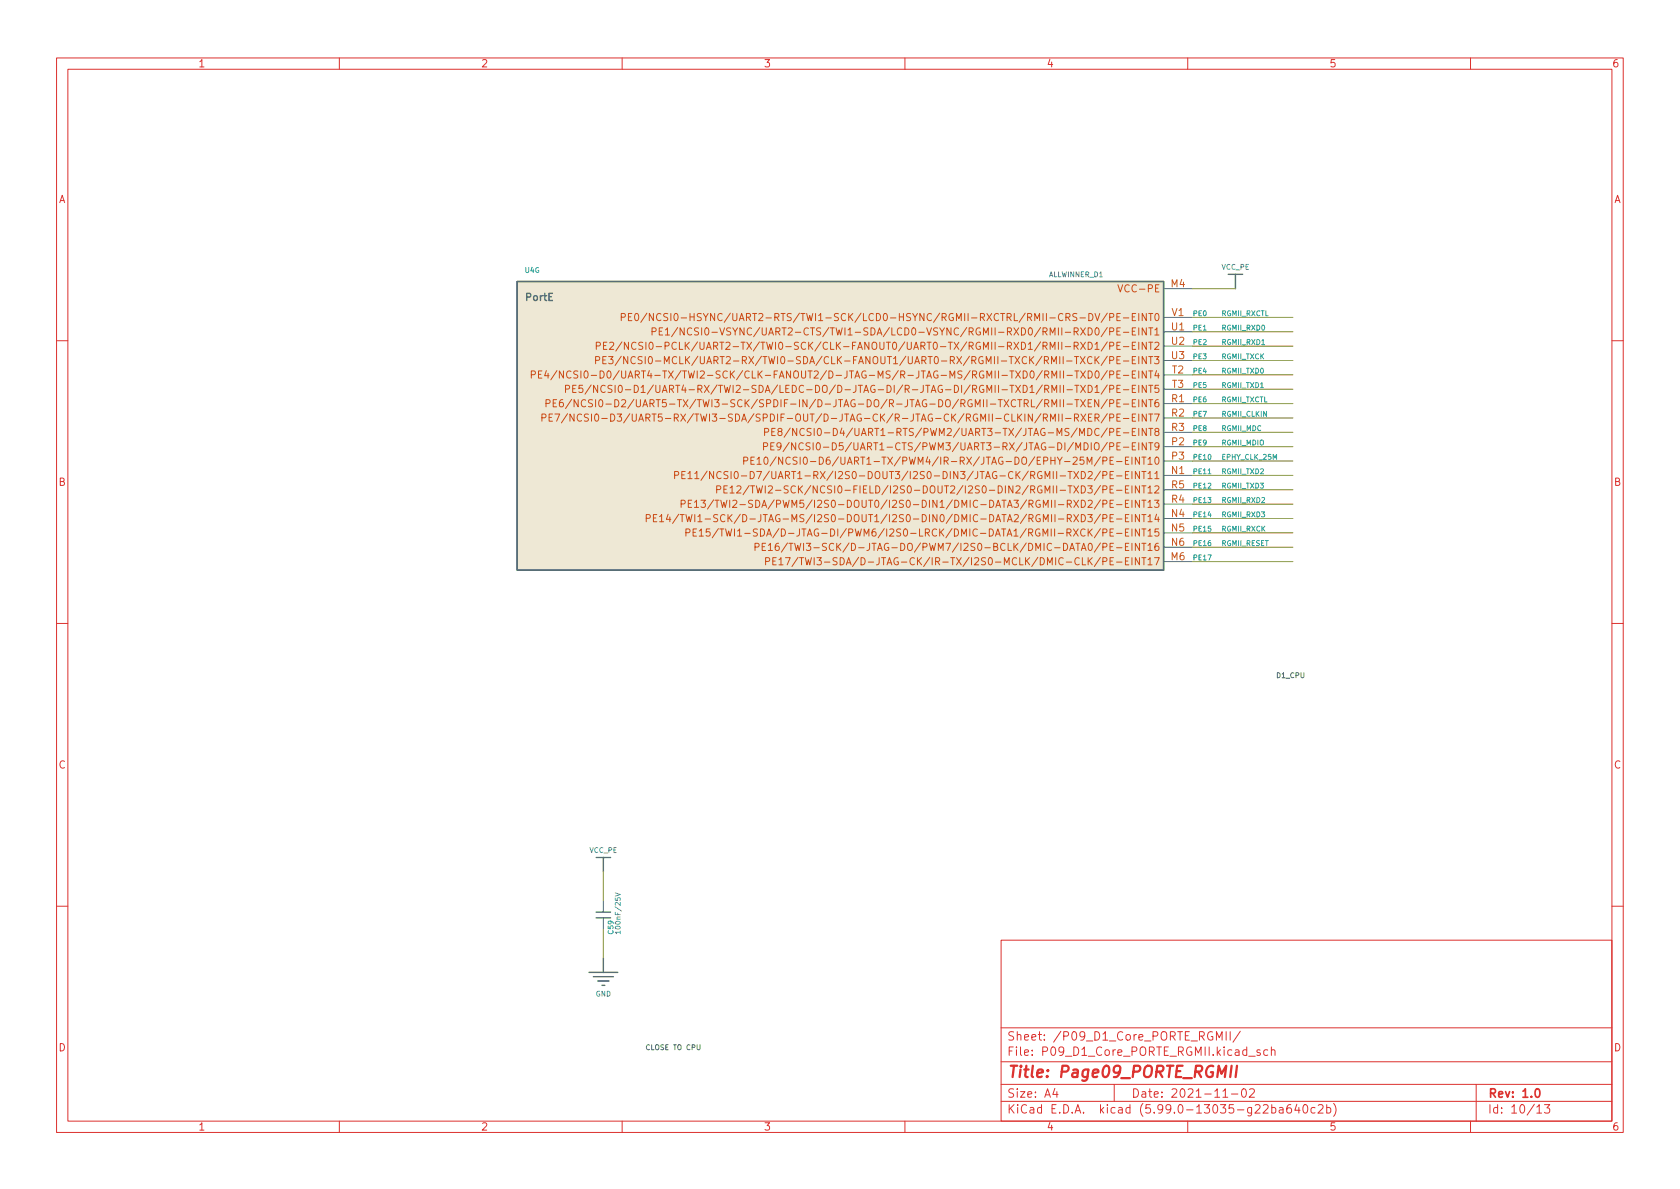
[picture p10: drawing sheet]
<svg xmlns="http://www.w3.org/2000/svg" width="297mm" height="210mm" viewBox="0 0 297 210" stroke-linecap="round" stroke-linejoin="round" font-family="sans-serif">
<g fill="none" stroke="#dc322f" stroke-width=".18">
<path d="M10 10.2h277v190.1h-277zM12 12.2h273v186.1h-273zM60 10.2v2M110 10.2v2M160 10.2v2M210 10.2v2M260 10.2v2M10 60.2h2M285 60.2h2M10 110.2h2M285 110.2h2M10 160.2h2"/>
<path d="M177 166.3h108v32h-108zM285 160.2h2M60 198.3v2M110 198.3v2M160 198.3v2M177 194.8h108M177 191.8h108M177 187.8h108M177 181.8h108M186.5 192.5l-.4 1h1M186.9 193v1M197 191.8v3"/>
<path d="M210 198.3v2M215.1 183.9v-1.5l.5 1.1 .5-1.1v1.5M216.2 194h.9M216.8 182.4v1.5M217.5 182.4v1.5M217.7 193.5h1.2M219.3 182.4l-1.3 1.9M219.7 192.6l.2-.1a.81 .81 0 0 1 .5 .7 .81 .81 0 0 1-.3 .8h-.1a.81 .81 0 0 1-.6-.6 .81 .81 0 0 1 .3-.8zM220.8 186.8h1.1M220.9 192.7l.6-.2 .2 .2 .1 .3-.9 1h.9M222.8 185.7l-.4-.1-.2 .2 .1 .3 .5 .1v.4h-.6M224.1 185.7l-.4-.1-.3 .3v.4l.2 .3h.5"/>
<path d="M224.8 185.8l.2-.2 .4 .1v.9M224.8 185.1v1.5M224.9 195.9l.4-.1 .3 .3v.4l-.2 .3h-.5M224.9 195.3v1.5M226.2 195.9h.6l.1 .9M226.9 196.2l-.5 .1a.29 .29 0 0 0-.3 .2 .29 .29 0 0 0 .3 .3h.5M228.2 195.3a.59 .59 0 0 0-.7 .7v.5l.1 .3h.5l.2-.1 .1-.5-.2-.2-.4-.1-.3 .3M229.3 195.3l-.4 1h1M229.6 195.8v1M230.5 195.5l.2-.2a.81 .81 0 0 1 .6 .7 .81 .81 0 0 1-.3 .8h-.1a.81 .81 0 0 1-.4-1.3zM232.5 195.9l-.4-.1-.3 .3v.4l.1 .3h.6M233.1 195.5l.5-.2 .3 .2v.3l-.9 1h.9"/>
<path d="M234.6 195.9l.4-.1 .3 .3v.4l-.2 .3h-.5M234.6 195.3v1.5M235.8 195.1a1.72 1.72 0 0 1 0 2.3M260 198.3v2M261 191.8v6.5M271.7 195.8l.5-.5v1.5M271.7 196.8h.9M273.1 195.3h.9l-.5 .6 .4 .1v.7l-.2 .1h-.4l-.2-.1"/>
</g>
<path d="M271.6 192.6l.2-.1a.82 .82 0 0 1 .6 .7 .82 .82 0 0 1-.3 .8h-.2a.81 .81 0 0 1-.6-.6 .81 .81 0 0 1 .3-.8z" fill="none" stroke="#dc322f" stroke-width=".3"/>
<path d="M217.8 188.5l-.3 2M218.7 188.5l-.2 2" fill="none" stroke="#dc322f" stroke-width=".4"/>
<path d="M91.4 49.8h114.3v51h-114.3zM217.2 48.5h2.5M218.4 48.5v2.5M105.4 151.6h2.5M106.7 151.6v2.6M104.1 172h5.1M104.9 172.7h3.6M105.4 162.3h2.5M105.4 161.3h2.5M105.7 173.5h2M106.4 174.2h.5M106.7 169.4v2.6" fill="none" stroke="#586e75" stroke-width=".25"/>
<g fill="none" stroke="#586e75" stroke-width=".18">
<path d="M205.7 51h5.1M205.7 58.7h5.1M205.7 56.1h5.1M205.7 79h5.1M205.7 71.4h5.1M205.7 73.9h5.1M205.7 76.4h5.1M205.7 66.3h5.1M205.7 68.8h5.1M205.7 61.2h5.1M205.7 63.7h5.1M205.7 99.3h5.1"/>
<path d="M205.7 84.1h5.1M205.7 91.7h5.1M205.7 94.2h5.1M205.7 96.8h5.1M205.7 81.5h5.1M205.7 89.1h5.1M205.7 86.6h5.1M106.7 159.3v2M106.7 162.3v2M123.3 184.7v.8l.1 .1 .4-.1v-.8"/>
</g>
<path d="M108.8 157.9l.9 .3-.9 .3M109.7 164.9h-.9l.2 .2M109.7 164.6v.5" fill="none" stroke="#6c71c4" stroke-width=".18"/>
<path d="M91.4 49.8h114.3v51h-114.3z" fill="#eee8d5" stroke="#eee8d5" stroke-width=".18"/>
<g fill="none" stroke="#cb4b16" stroke-width=".18">
<path d="M109.8 56.1l.7-.1 .1-.1-.1-.3-.7-.2v1.3M111.1 56h.4M111.7 55.4h-.6v1.3h.6M112.3 55.6l.2-.2a.68 .68 0 0 1 .4 .7 .68 .68 0 0 1-.4 .6l-.2-.1-.1-.4zM114.4 55.4l-1.1 1.6M115.3 58.6h.6l.1-.2v-.3l-.7-.1v1.2M115.5 55.4v1.3l-.7-1.3v1.3M116.6 58.6h.4M116.9 55.6a.6 .6 0 0 0-.9 .4 .6 .6 0 0 0 .6 .7l.3-.1M117.2 58h-.6v1.2h.6M117.6 58.3l.4-.3v1.2M117.6 59.2h.8"/>
<path d="M118.1 55.5l-.5-.1-.3 .3 .2 .3 .5 .2v.4l-.2 .1-.5-.1M118.6 55.4v1.3M119.3 55.5l.2-.1a.68 .68 0 0 1 .4 .7 .68 .68 0 0 1-.4 .6 .84 .84 0 0 1-.2-1.2zM119.8 57.9l-1.1 1.6M120.4 56.2h1M121 58v1.2l-.8-1.2v1.2M122 56h.7M122 55.4v1.3M122.3 58.1a.6 .6 0 0 0-.8 .4 .6 .6 0 0 0 .6 .7l.2-.1M122.7 55.4v1.3M123.5 58h-.5l-.2 .1v.4l.6 .2 .1 .3-.2 .2h-.5M124 55.5l-.5-.1-.2 .2v.3l.6 .3 .1 .3-.2 .2-.5-.1"/>
<path d="M124.1 58v1.2M124.7 58.1l.2-.1a.68 .68 0 0 1 .4 .6 .68 .68 0 0 1-.4 .6l-.2-.1-.1-.3zM125.9 58.8h.9M127.3 58l.4 1.2 .4-1.2M129.2 58h-.5l-.2 .1v.4l.6 .2 .1 .3-.2 .2h-.5M197.7 50.4l.4 1.2 .4-1.2M93.9 66.3l.6-.1 .2-.2-.1-.3-.7-.1v1.3M95.2 66.2h.4M95.8 73.9l.6-.1 .1-.2v-.3l-.7-.1v1.3M95.8 65.6h-.6v1.3h.6M96.5 71.3h.6l.2-.2-.1-.3-.7-.1v1.2M96.6 65.5l-.3 .9h.8"/>
<path d="M96.9 66v.9M97.1 73.8h.4M97.7 73.2h-.6v1.3h.6M97.8 71.3h.4M98.1 73.2h.9l-.6 1.3M98.4 70.7h-.6v1.2h.6M98.5 65.5l-1.1 1.7M99.5 70.7h-.4a.86 .86 0 0 0 0 1.2l.5-.1v-.4l-.2-.2h-.3l-.2 .2M99.6 65.6v1.3l-.7-1.3v1.3M100 68.8l.6-.1 .1-.1v-.3l-.7-.2v1.3M100.4 73.2l-1.1 1.6M101 65.7a.6 .6 0 0 0-.9 .4 .6 .6 0 0 0 .6 .8l.3-.2"/>
<path d="M101.1 70.6l-1.1 1.6M101.3 68.7h.4M101.5 73.2v1.3l-.7-1.3v1.3M101.9 68.1h-.6v1.3h.6M102.2 65.7l-.5-.1-.2 .1v.4l.5 .2 .2 .3-.3 .3-.5-.1M102.2 70.7v1.2l-.7-1.2v1.2M102.7 65.6v1.3M102.8 73.3a.6 .6 0 0 0-.8 .5 .6 .6 0 0 0 .6 .7l.2-.1M103 68.1h-.6l-.1 .6 .2-.1 .5 .1 .1 .2-.1 .4-.2 .1-.5-.1M103.4 65.7l.2-.1a.68 .68 0 0 1 .4 .6 .68 .68 0 0 1-.4 .7l-.2-.2-.1-.3zM103.6 70.8a.6 .6 0 0 0-.9 .4 .6 .6 0 0 0 .6 .7l.3-.1M104 73.3l-.4-.1-.2 .1v.4l.5 .2 .1 .3-.2 .3-.5-.1"/>
<path d="M104.5 66.4h1M104.5 68.1l-1.1 1.6M104.6 73.2v1.3M104.8 70.7h-.5l-.2 .1v.4l.5 .2 .2 .3-.3 .2h-.5M105.3 73.3l.1-.1a.68 .68 0 0 1 .5 .6 .68 .68 0 0 1-.5 .7 .84 .84 0 0 1-.1-1.2zM105.3 63.7h.6l.1-.2v-.3l-.7-.1v1.2M105.3 70.7v1.2M105.4 61.2l.6-.1 .2-.2-.1-.3-.7-.1v1.3M105.7 68.1v1.3l-.8-1.3v1.3M106 70.8l.2-.1a.68 .68 0 0 1 .4 .6 .68 .68 0 0 1-.4 .6l-.2-.1-.1-.3zM106.1 65.6a.64 .64 0 0 1 .7 .6 .64 .64 0 0 1-.7 .7zM106.4 74h1"/>
<path d="M106.6 63.7h.4M106.7 61.1h.4M107 68.3a.6 .6 0 0 0-.8 .4 .6 .6 0 0 0 .6 .7l.2-.1M107.1 71.5h1M107.2 63.1h-.6v1.2h.6M107.3 60.5h-.6v1.3h.6M107.4 65.7l.2-.1a.68 .68 0 0 1 .4 .6 .68 .68 0 0 1-.4 .7l-.2-.2-.1-.3zM107.6 63.1h.8l-.4 .4 .3 .2v.5l-.1 .1-.6-.1M107.8 60.6l.5-.1 .2 .4-.8 .9h.8M108 73.2a.64 .64 0 0 1 .7 .6 .64 .64 0 0 1-.7 .7zM108.2 68.2l-.5-.1-.2 .2v.3l.6 .3 .1 .3-.2 .2-.5-.1M108.7 70.7a.64 .64 0 0 1 .7 .6 .64 .64 0 0 1-.7 .6z"/>
<path d="M108.8 68.1v1.3M109.1 73.2h.8l-.4 .5 .3 .1v.6l-.1 .1-.6-.1M109.4 68.3l.2-.2a.68 .68 0 0 1 .4 .7 .68 .68 0 0 1-.4 .6l-.2-.1-.1-.4zM109.5 65.5l-1.1 1.7M109.8 63l-1 1.6M109.9 70.8l.5-.1 .2 .3-.8 .9h.8M109.9 65.6v1l.2 .3 .4-.1 .1-.2v-1M110 60.5l-1.1 1.6M110.6 68.9h.9M111 63.1v1.2l-.7-1.2v1.2M111.1 66.9l.4-1.3 .4 1.3M111.1 60.5v1.3l-.7-1.3v1.3"/>
<path d="M111.2 66.5h.6M111.4 73.2l-1.1 1.6M111.8 73.2v1l.2 .3 .4-.1 .1-.2v-1M112.1 70.6l-1.1 1.6M112.1 68.1a.64 .64 0 0 1 .8 .7 .64 .64 0 0 1-.8 .6zM112.3 66.3l.6-.1 .2-.2-.1-.3-.7-.1v1.3M112.3 63.2a.6 .6 0 0 0-.8 .4 .6 .6 0 0 0 .6 .7l.2-.1M112.4 60.6a.6 .6 0 0 0-.8 .5 .6 .6 0 0 0 .6 .7l.2-.1M112.5 70.7v1l.2 .2h.4l.1-.2v-1M112.9 74.5l.5-1.3 .4 1.3M113.1 74.1h.6M113.4 68.5l.3-.4v1.3"/>
<path d="M113.4 69.4h.7M113.5 63.1h-.4l-.3 .2 .1 .3 .6 .2v.4l-.2 .1h-.5M113.7 71.9l.4-1.2 .4 1.2M113.7 60.6l-.5-.1-.2 .1v.4l.5 .2 .2 .3-.3 .3-.5-.1M113.8 71.6h.6M114.1 63.1v1.2M114.2 60.5v1.3M114.7 63.2l.2-.1a.68 .68 0 0 1 .5 .6 .68 .68 0 0 1-.5 .6l-.2-.1-.1-.4zM114.9 60.6l.1-.1a.68 .68 0 0 1 .5 .6 .68 .68 0 0 1-.5 .7l-.1-.1-.2-.4zM115.5 68.1l-1.1 1.6M115.9 63.8h1M116 68.1v1.1l.2 .2 .4-.1 .1-.1v-1.1"/>
<path d="M116 61.3h1M117.1 69.4l.4-1.3 .4 1.3M117.2 69h.6M117.5 64.3v-1.2l.4 .9 .4-.9v1.2M117.6 61.2l.6-.1 .1-.2v-.3l-.7-.1v1.3M118.4 68.8l.6-.1 .1-.1-.1-.3-.6-.2v1.3M119.6 60.6a.6 .6 0 0 0-.9 .5 .6 .6 0 0 0 .6 .7l.3-.1M119.6 63.2a.6 .6 0 0 0-.8 .4 .6 .6 0 0 0 .6 .7l.2-.1M120.1 60.5v1.3h.6M135 79l.6-.1 .1-.2v-.3l-.7-.1v1.3M135.2 76.4h.6l.1-.2v-.3l-.7-.1v1.2M136.3 78.9h.4"/>
<path d="M136.5 76.4h.4M136.9 78.3h-.6v1.3h.6M137.1 75.8h-.6v1.2h.6M137.8 76.3l-.3-.2 .1-.2 .2-.1h.3l.2 .2-.1 .2-.5 .2-.2 .1 .1 .4 .2 .1h.3l.2-.2v-.3l-.3-.2M138.1 78.8l-.3 .3h-.2l-.2-.3 .1-.4 .3-.1 .2 .1a.84 .84 0 0 1-.3 1.2h-.2M139.5 78.2l-1 1.7M139.7 75.7l-1.1 1.6M140.7 78.3v1.3l-.7-1.3v1.3M140.9 75.8v1.2l-.8-1.2v1.2M142 78.4a.6 .6 0 0 0-.8 .4 .6 .6 0 0 0 .6 .8l.2-.2M142.2 75.9a.6 .6 0 0 0-.8 .4 .6 .6 0 0 0 .6 .7l.2-.1M143.2 78.4l-.5-.1-.1 .1v.4l.5 .2 .1 .3-.2 .3-.5-.1"/>
<path d="M143.4 75.8h-.5l-.2 .1v.3l.6 .3 .1 .3-.2 .2h-.5M143.8 78.3v1.3M144 75.8v1.2M144.4 78.4l.2-.1a.68 .68 0 0 1 .5 .6 .68 .68 0 0 1-.5 .7l-.2-.2-.1-.3zM144.6 75.9l.2-.1a.68 .68 0 0 1 .4 .6 .68 .68 0 0 1-.4 .6l-.2-.1-.1-.4zM145.6 79.1h1M145.8 76.5h.9M204.1 73.2h.9l-.6 1.3M204.1 63.1h.8l-.4 .4 .4 .2v.5l-.2 .1-.6-.1M204.5 65.5l-.3 .9h.8M114.3 91.7l.6-.1 .1-.2-.1-.3-.6-.1v1.3M115.5 91.6h.5"/>
<path d="M116.1 91h-.6v1.3h.6M116.6 91.4l.4-.4v1.3M116.6 92.3h.7M118.1 90.9l-.3 .9h.8M118.4 91.4v.9M119.3 84h.6l.1-.2-.1-.3-.6-.1v1.2M120 90.9l-1.1 1.7M120.2 91h.8M120.4 89.1h.6l.2-.2-.1-.3-.7-.1v1.2M120.5 84h.5M120.6 91v1.3M121.2 83.4h-.7v1.2h.7"/>
<path d="M121.3 91l.3 1.3 .2-.9 .3 .9 .3-1.3M121.3 94.2l.6-.1 .1-.1-.1-.3-.6-.2v1.3M121.6 83.7l.4-.3v1.2M121.6 84.6h.8M121.7 89.1h.4M122.3 88.5h-.6v1.2h.6M122.5 94.1h.5M122.8 88.8l.4-.3v1.2M122.8 89.7h.7M122.8 83.7l.4-.3v1.2M122.8 84.6h.8M122.8 91v1.3"/>
<path d="M123.2 93.5h-.7v1.3h.7M123.4 91.4l.4-.4v1.3M123.4 92.3h.7M123.6 93.9l.4-.4v1.3M123.6 94.8h.8M123.9 88.5h.8l-.4 .4 .4 .2v.5l-.2 .1-.6-.1M124.7 91.8h.9M125 83.3l-1.1 1.6M125.5 93.5h-.6l-.1 .6 .2-.1 .4 .1 .2 .2-.1 .4-.2 .1-.5-.1M126.2 83.4v1.2l-.8-1.2v1.2M126.2 88.4l-1.1 1.6M126.4 88.5h.7"/>
<path d="M126.7 86.6l.6-.1 .1-.2v-.3l-.7-.1v1.3M126.8 88.5v1.2M126.9 91.1l-.5-.1-.2 .1v.4l.6 .2 .1 .3-.2 .3-.5-.1M127 93.5l-1.1 1.6M127.3 93.5h.7M127.4 88.5l.3 1.2 .3-.9 .2 .9 .3-1.2M127.5 83.5a.6 .6 0 0 0-.8 .4 .6 .6 0 0 0 .6 .7l.2-.1M127.6 93.5v1.3M128 86.5h.4M128.2 91.1a.6 .6 0 0 0-.9 .4 .6 .6 0 0 0 .6 .8l.3-.2M128.3 93.5l.3 1.3 .2-.9 .3 .9 .3-1.3M128.6 85.9h-.6v1.3h.6"/>
<path d="M128.7 83.4h-.5l-.2 .1v.4l.6 .2 .1 .3-.2 .2h-.5M128.7 91v1.3M128.9 91.5l.5 .8M129 88.5v1.2M129.1 86.3l.3-.4v1.3M129.1 87.2h.7M129.3 83.4v1.2M129.4 91l-.7 .7M129.6 88.6l.4-.1 .3 .3-.8 .9h.8M129.9 93.5v1.3M129.9 83.5l.2-.1a.68 .68 0 0 1 .4 .6 .68 .68 0 0 1-.4 .6l-.2-.1-.1-.3zM130.3 86l.5-.1 .2 .4-.8 .9h.8"/>
<path d="M130.4 93.9l.4-.4v1.3M130.4 94.8h.7M130.8 89.2h1M131.1 84.2h.9M131.5 81.5l.6-.1 .1-.1v-.3l-.7-.2v1.3M131.7 94.3h.9M132.5 85.9l-1.1 1.6M132.6 83.4a.64 .64 0 0 1 .8 .6 .64 .64 0 0 1-.8 .6zM132.7 85.9h.7M132.8 81.4h.4M133.1 88.5h-.5l-.2 .1v.3l.5 .3 .2 .3-.3 .2h-.5M133.1 85.9v1.3"/>
<path d="M133.4 80.8h-.6v1.3h.6M133.5 96.7h.6l.1-.2v-.3l-.7-.1v1.2M133.6 88.5a.64 .64 0 0 1 .7 .6 .64 .64 0 0 1-.7 .6zM133.7 85.9l.3 1.3 .3-.9 .2 .9 .3-1.3M133.8 83.4h.8l-.5 1.2M133.9 81.2l.3-.4v1.3M133.9 82.1h.7M133.9 93.6l-.5-.1-.2 .2v.3l.6 .3 .1 .3-.2 .2-.5-.1M134.8 96.7h.4M135.2 81l.2-.2a.68 .68 0 0 1 .4 .7 .68 .68 0 0 1-.4 .6l-.2-.1-.1-.4zM135.3 85.9v1.3M135.4 99.3l.6-.1 .1-.2-.1-.3-.6-.1v1.3"/>
<path d="M135.4 96.1h-.6v1.2h.6M135.9 96.4l.3-.3v1.2M135.9 86l.4-.1 .3 .4-.8 .9h.8M135.9 97.3h.7M136.6 99.2h.5M137.1 86.7h1M137.2 98.6h-.6v1.3h.6M137.2 80.8l-1 1.6M137.7 96.1h-.4a.86 .86 0 0 0 0 1.2l.4-.1 .1-.4-.3-.2h-.2l-.2 .2M137.7 99l.4-.4v1.3M137.7 99.9h.8M138.4 80.8v1.3l-.7-1.3v1.3"/>
<path d="M138.9 98.6h.8l-.5 1.3M139.2 96l-1.1 1.6M139.4 86l-.5-.1-.2 .1v.4l.5 .2 .2 .3-.3 .3-.5-.1M139.5 96.1h.7M139.7 81a.6 .6 0 0 0-.8 .4 .6 .6 0 0 0 .6 .7l.2-.1M139.8 96.1v1.2M140.5 96.1l.3 1.2 .3-.9 .2 .9 .3-1.2M140.6 86a.6 .6 0 0 0-.8 .5 .6 .6 0 0 0 .6 .7l.2-.1M140.9 80.9l-.5-.1-.2 .3 .1 .3 .6 .2v.4l-.2 .1-.5-.1M141.1 98.6l-1.1 1.6M141.4 98.6h.7M141.5 80.8v1.3"/>
<path d="M141.7 98.6v1.3M142.1 96.1v1.2M142.1 81l.2-.2a.68 .68 0 0 1 .5 .7 .68 .68 0 0 1-.5 .6l-.2-.1-.1-.4zM142.4 98.6l.3 1.3 .2-.9 .3 .9 .3-1.3M142.6 96.1h.7l-.4 .5 .4 .1v.5l-.2 .1-.5-.1M143.3 81.6h1M143.9 96.9h1M144 98.6v1.3M144.4 98.6h.8l-.4 .5 .4 .1v.6l-.2 .1-.6-.1M145.8 99.4h.9M148 98.7l-.5-.1-.2 .1v.4l.6 .2 .1 .3-.2 .3-.5-.1"/>
</g>
<path d="M213.6 83.8h.5" fill="none" stroke="#2aa198" stroke-width=".18"/>
<g fill="none" stroke="#859900" stroke-width=".18">
<path d="M210.8 51h7.6M210.8 56.1h17.8M210.8 58.7h17.8M210.8 76.4h17.8M210.8 61.2h17.8M210.8 63.7h17.8M210.8 66.3h17.8M210.8 68.8h17.8M210.8 79h17.8M210.8 73.9h17.8M210.8 71.4h17.8M210.8 99.3h17.8"/>
<path d="M210.8 89.1h17.8M210.8 81.5h17.8M210.8 84.1h17.8M210.8 96.8h17.8M210.8 91.7h17.8M210.8 94.2h17.8M210.8 86.6h17.8M106.7 154.2v5.1M106.7 164.3v5.1"/>
</g>
<text font-size="2.8" fill="#dc322f" x="178" y="190.6">Title: Page09_PORTE_RGMII</text>
<g font-size="2.1" fill="#dc322f">
<text x="178" y="184">Sheet: /P09_D1_Core_PORTE_RGMII/</text>
<text x="178" y="186.7">File: P09_D1_Core_PORTE_RGMII.kicad_sch</text>
<text x="178" y="196.9">KiCad E.D.A. kicad (5.99.0-13035-g22ba640c2b)</text>
<text x="178" y="194.1">Size: A4</text>
<text x="200" y="194.1">Date: 2021-11-02</text>
<text x="263" y="194.1">Rev: 1.0</text>
<text x="263" y="196.9">Id: 10/13</text>
</g>
<g font-size="1.8" fill="#dc322f">
<text x="35" y="11.9">1</text>
<text x="85" y="11.9">2</text>
<text x="135" y="11.9">3</text>
<text x="185" y="11.9">4</text>
<text x="235" y="11.9">5</text>
<text x="285" y="11.9">6</text>
<text x="10.3" y="35.9">A</text>
<text x="285.3" y="35.9">A</text>
<text x="10.3" y="85.9">B</text>
<text x="285.3" y="85.9">B</text>
<text x="10.3" y="135.9">C</text>
<text x="285.3" y="135.9">C</text>
<text x="10.3" y="185.9">D</text>
<text x="285.3" y="185.9">D</text>
<text x="35" y="199.9">1</text>
<text x="85" y="199.9">2</text>
<text x="135" y="199.9">3</text>
<text x="185" y="199.9">4</text>
<text x="235" y="199.9">5</text>
<text x="285" y="199.9">6</text>
</g>
<text font-size="1.8" fill="#586e75" x="93" y="53.2">PortE</text>
<g font-size="1.8" fill="#cb4b16">
<text x="198.5" y="51.7">VCC-PE</text>
<text x="124.6" y="56.8">PE0/NCSI0-HSYNC/UART2-RTS/TWI1-SCK/LCD0-HSYNC/RGMII-RXCTRL/RMII-CRS-DV/PE-EINT0</text>
<text x="129.3" y="59.3">PE1/NCSI0-VSYNC/UART2-CTS/TWI1-SDA/LCD0-VSYNC/RGMII-RXD0/RMII-RXD0/PE-EINT1</text>
<text x="120.4" y="64.4">PE3/NCSI0-MCLK/UART2-RX/TWI0-SDA/CLK-FANOUT1/UART0-RX/RGMII-TXCK/RMII-TXCK/PE-EINT3</text>
<text x="121.3" y="61.8">PE2/NCSI0-PCLK/UART2-TX/TWI0-SCK/CLK-FANOUT0/UART0-TX/RGMII-RXD1/RMII-RXD1/PE-EINT2</text>
<text x="112.9" y="66.9">PE4/NCSI0-D0/UART4-TX/TWI2-SCK/CLK-FANOUT2/D-JTAG-MS/R-JTAG-MS/RGMII-TXD0/RMII-TXD0/PE-EINT4</text>
<text x="118.9" y="69.5">PE5/NCSI0-D1/UART4-RX/TWI2-SDA/LEDC-DO/D-JTAG-DI/R-JTAG-DI/RGMII-TXD1/RMII-TXD1/PE-EINT5</text>
<text x="114.6" y="74.5">PE7/NCSI0-D3/UART5-RX/TWI3-SDA/SPDIF-OUT/D-JTAG-CK/R-JTAG-CK/RGMII-CLKIN/RMII-RXER/PE-EINT7</text>
<text x="115.2" y="72">PE6/NCSI0-D2/UART5-TX/TWI3-SCK/SPDIF-IN/D-JTAG-DO/R-JTAG-DO/RGMII-TXCTRL/RMII-TXEN/PE-EINT6</text>
<text x="146.4" y="77.1">PE8/NCSI0-D4/UART1-RTS/PWM2/UART3-TX/JTAG-MS/MDC/PE-EINT8</text>
<text x="144.8" y="82.2">PE10/NCSI0-D6/UART1-TX/PWM4/IR-RX/JTAG-DO/EPHY-25M/PE-EINT10</text>
<text x="146.5" y="79.6">PE9/NCSI0-D5/UART1-CTS/PWM3/UART3-RX/JTAG-DI/MDIO/PE-EINT9</text>
<text x="134.8" y="89.8">PE13/TWI2-SDA/PWM5/I2S0-DOUT0/I2S0-DIN1/DMIC-DATA3/RGMII-RXD2/PE-EINT13</text>
<text x="135" y="84.7">PE11/NCSI0-D7/UART1-RX/I2S0-DOUT3/I2S0-DIN3/JTAG-CK/RGMII-TXD2/PE-EINT11</text>
<text x="140.9" y="87.2">PE12/TWI2-SCK/NCSI0-FIELD/I2S0-DOUT2/I2S0-DIN2/RGMII-TXD3/PE-EINT12</text>
<text x="130.2" y="92.3">PE14/TWI1-SCK/D-JTAG-MS/I2S0-DOUT1/I2S0-DIN0/DMIC-DATA2/RGMII-RXD3/PE-EINT14</text>
<text x="134.9" y="94.9">PE15/TWI1-SDA/D-JTAG-DI/PWM6/I2S0-LRCK/DMIC-DATA1/RGMII-RXCK/PE-EINT15</text>
<text x="145.2" y="97.4">PE16/TWI3-SCK/D-JTAG-DO/PWM7/I2S0-BCLK/DMIC-DATA0/PE-EINT16</text>
<text x="148" y="99.9">PE17/TWI3-SDA/D-JTAG-CK/IR-TX/I2S0-MCLK/DMIC-CLK/PE-EINT17</text>
</g>
<g font-size="1.8" fill="#b58900">
<text x="207.1" y="50.8">M4</text>
<text x="207.1" y="58.4">U1</text>
<text x="207.2" y="55.9">V1</text>
<text x="207.1" y="61">U2</text>
<text x="207.1" y="63.5">U3</text>
<text x="207.1" y="71.1">R1</text>
<text x="207.2" y="66">T2</text>
<text x="207.2" y="68.6">T3</text>
<text x="207.1" y="73.7">R2</text>
<text x="207.1" y="76.2">R3</text>
<text x="207.1" y="83.8">N1</text>
<text x="207.2" y="78.7">P2</text>
<text x="207.2" y="81.3">P3</text>
<text x="207.1" y="88.9">R4</text>
<text x="207.1" y="86.4">R5</text>
<text x="207.1" y="91.4">N4</text>
<text x="207.1" y="94">N5</text>
<text x="207.1" y="99.1">M6</text>
<text x="207.1" y="96.5">N6</text>
</g>
<g font-size="1.2" fill="#6c71c4">
<text x="216" y="47.7">VCC_PE</text>
<text x="185.4" y="49">ALLWINNER_D1</text>
<text x="104.2" y="150.8">VCC_PE</text>
<text x="109.7" y="164.6" transform="rotate(-90 109.7 164.6)">100nF/25V</text>
<text x="105.3" y="176.2">GND</text>
</g>
<g font-size="1.2" fill="#268bd2">
<text x="92.8" y="48.2">U4G</text>
<text x="108.4" y="165.1" transform="rotate(-90 108.4 165.1)">C59</text>
</g>
<g font-size="1.2" fill="#2aa198">
<text x="210.8" y="55.9">PE0</text>
<text x="210.8" y="58.4">PE1</text>
<text x="215.9" y="55.9">RGMII_RXCTL</text>
<text x="215.9" y="58.4">RGMII_RXD0</text>
<text x="210.8" y="61">PE2</text>
<text x="210.8" y="63.5">PE3</text>
<text x="215.9" y="63.5">RGMII_TXCK</text>
<text x="215.9" y="61">RGMII_RXD1</text>
<text x="210.8" y="66">PE4</text>
<text x="210.8" y="68.6">PE5</text>
<text x="210.8" y="71.1">PE6</text>
<text x="215.9" y="71.1">RGMII_TXCTL</text>
<text x="215.9" y="66">RGMII_TXD0</text>
<text x="215.9" y="68.6">RGMII_TXD1</text>
<text x="210.8" y="76.2">PE8</text>
<text x="210.8" y="73.7">PE7</text>
<text x="215.9" y="73.7">RGMII_CLKIN</text>
<text x="215.9" y="76.2">RGMII_MDC</text>
<text x="210.8" y="78.7">PE9</text>
<text x="210.8" y="81.3">PE10</text>
<text x="210.8" y="83.8">PE11</text>
<text x="215.9" y="78.7">RGMII_MDIO</text>
<text x="215.9" y="81.3">EPHY_CLK_25M</text>
<text x="215.9" y="83.8">RGMII_TXD2</text>
<text x="210.8" y="86.4">PE12</text>
<text x="210.8" y="88.9">PE13</text>
<text x="215.9" y="86.4">RGMII_TXD3</text>
<text x="215.9" y="88.9">RGMII_RXD2</text>
<text x="210.8" y="94">PE15</text>
<text x="210.8" y="91.4">PE14</text>
<text x="215.9" y="94">RGMII_RXCK</text>
<text x="215.9" y="91.4">RGMII_RXD3</text>
<text x="210.8" y="96.5">PE16</text>
<text x="210.8" y="99.1">PE17</text>
<text x="215.9" y="96.5">RGMII_RESET</text>
</g>
<g font-size="1.2" fill="#586e75">
<text x="225.6" y="119.9">D1_CPU</text>
<text x="114" y="185.7">CLOSE TO CPU</text>
</g>
</svg>
